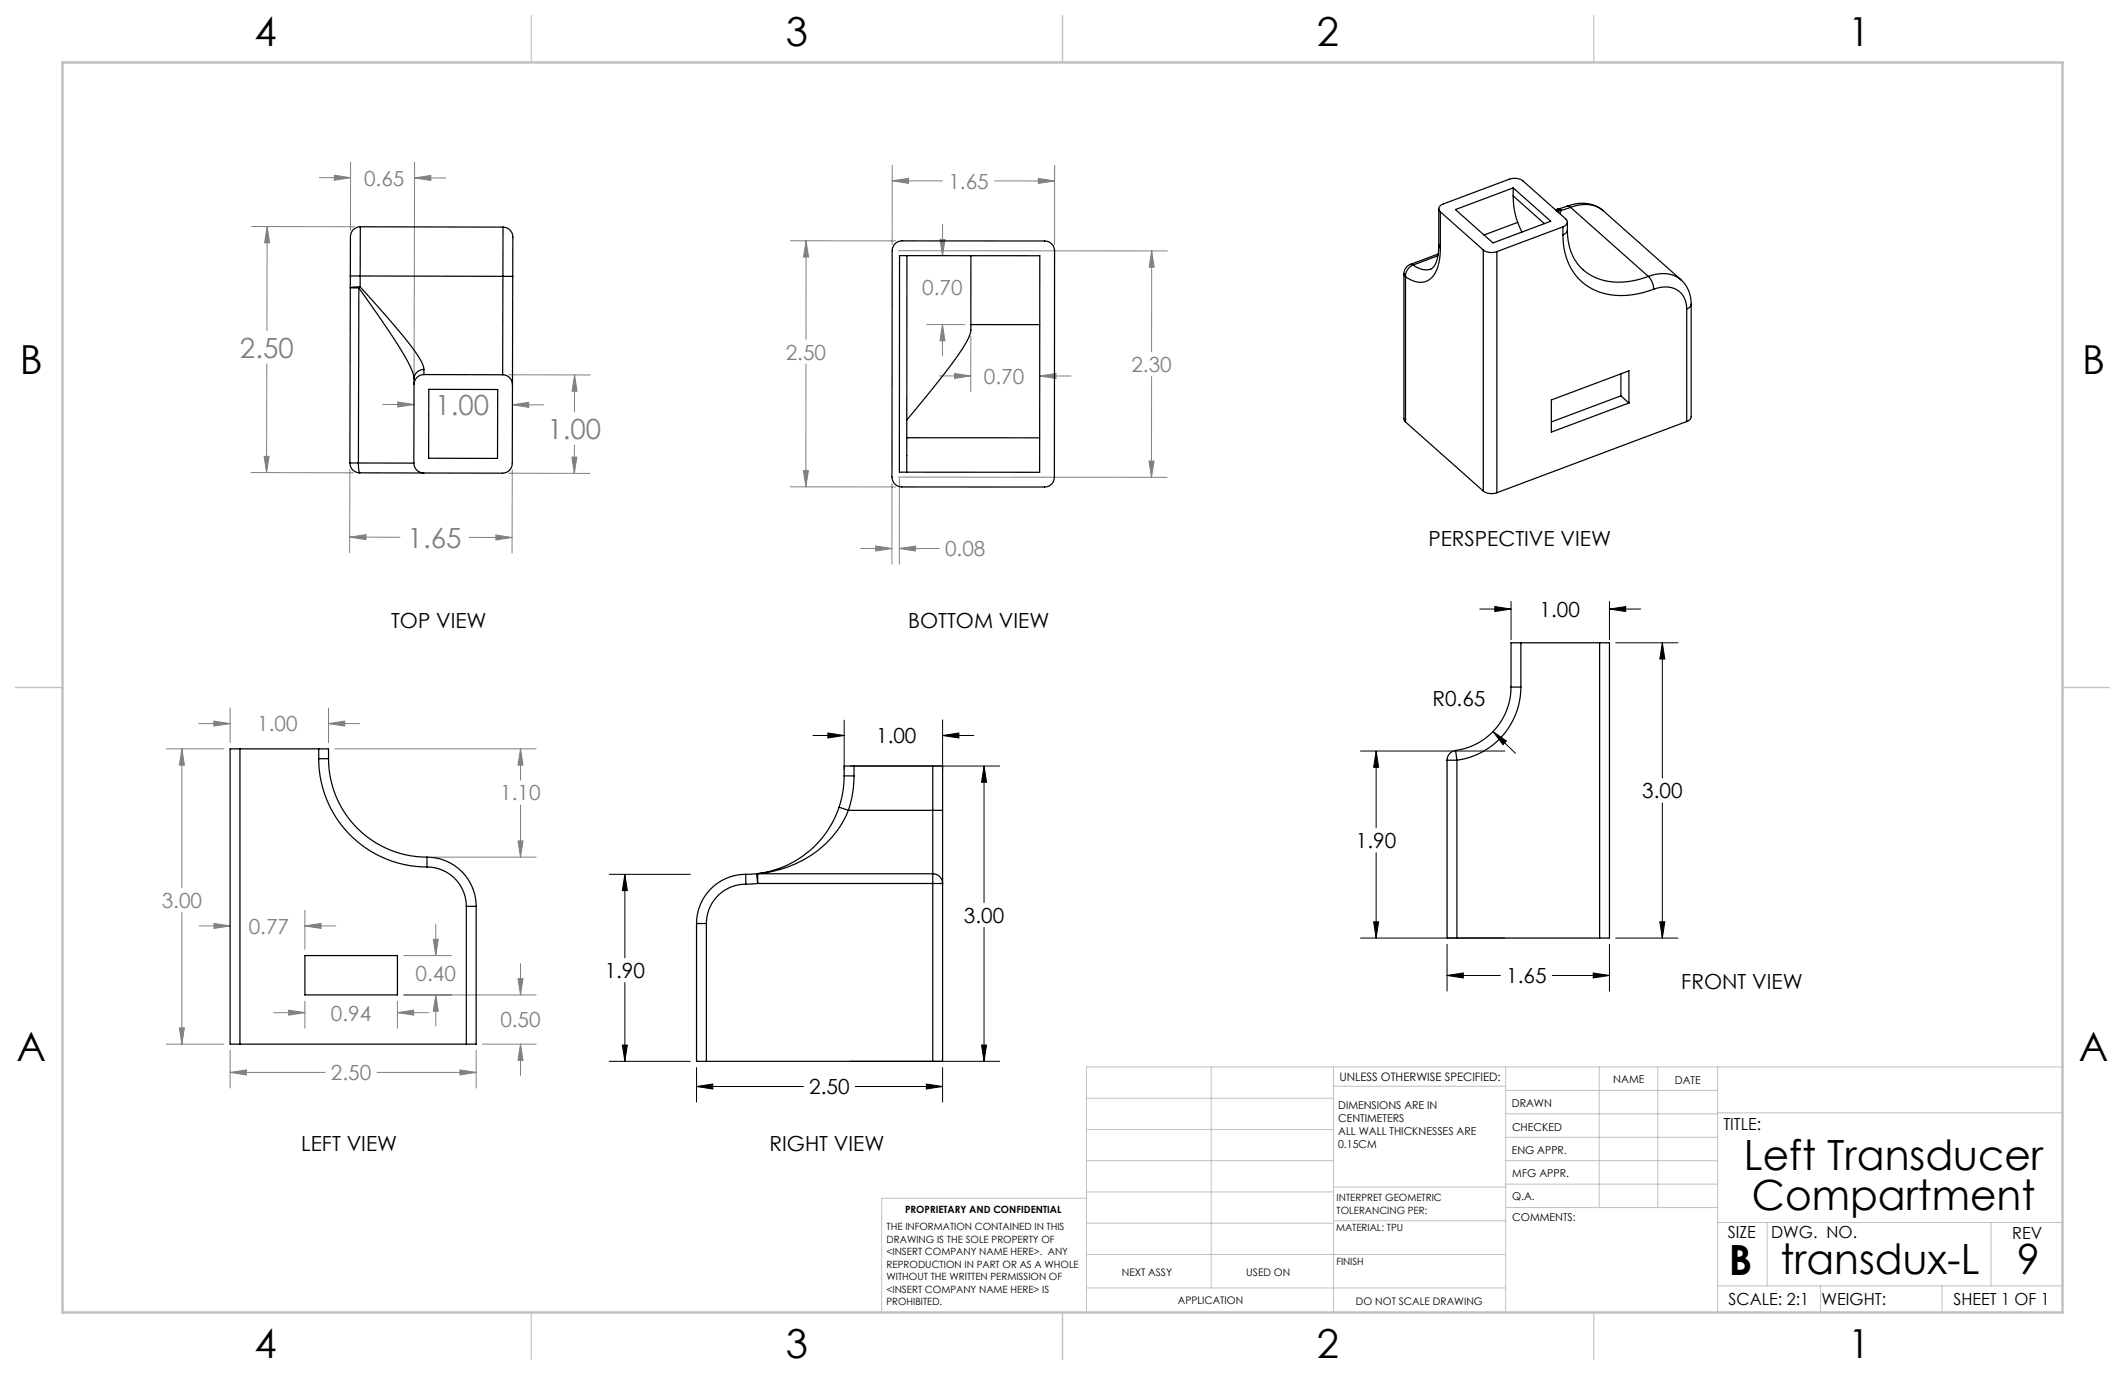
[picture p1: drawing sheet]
<svg xmlns="http://www.w3.org/2000/svg" width="432mm" height="279mm" viewBox="0 0 432 279" stroke-linecap="round" stroke-linejoin="round" font-family="sans-serif">
<g fill="none" stroke="#000" stroke-width=".2">
<path d="M300.7 123.8h6.3M303.7 123.3l3.3 .5-3.3 .5zM307 122.2v7.8M327 123.8l3.3-.5v1zM327 122.2v7.8M327 123.8h6.4M328.3 130.6h12.7M337.8 130.6l.5 3.3h-1zM337.8 130.6v27.5M165.2 149.5h6.3M168.2 148.9l3.3 .6-3.3 .5zM171.5 146.3v10.1"/>
<path d="M172.8 155.7h30.3M191.5 149.5l3.3-.6v1.1zM191.5 146.3v10.2M191.5 149.5h6.4M200 155.7l.5 3.3h-1zM200 155.7v27.7M276.5 152.6h29.3M279.6 152.6l.5 3.3h-1zM279.6 152.6v15.6M303.4 148.7l2.7 1.9-.7 .7zM303.4 148.7l4.5 4.4M123.8 177.7h16.5"/>
<path d="M127 177.7l.5 3.3h-1zM127 177.7v16.9M279.6 173.3v17.3M337.8 163.1v27.5M127 199.7v16M200 188.4v27.3M276.5 190.6h29.3M279.1 187.3h1l-.5 3.3zM294 198.2l3.3-.5v1zM294 191.9v9.5M294 198.2h10.9M315.4 198.2h11.6"/>
<path d="M323.7 197.7l3.3 .5-3.3 .5zM327 191.9v9.5M328.3 190.6h12.7M337.3 187.3h1l-.5 3.3zM123.8 215.7h16.5M126.5 212.4h1l-.5 3.3zM141.5 216.9v7.1M172.8 215.7h30.3M191.5 216.9v7.1M199.5 212.4h1l-.5 3.3zM141.5 220.8l3.3-.5v1zM141.5 220.8h21.7"/>
<path d="M173.8 220.8h17.7M188.2 220.3l3.3 .5-3.3 .5z"/>
</g>
<g fill="none" stroke="#808080" stroke-width=".2">
<path d="M64.9 36.1h6.3M67.9 35.6l3.3 .5-3.3 .5zM71.2 32.9v13.9M84.2 36.2h6.4M84.2 36.2l3.3-.5v1zM84.2 33l-.1 43.8M181.3 36.7l10.2 .1M181.3 36.7l3.3-.5v1.1zM181.3 33.6v16.1M202.1 36.8h12.2M211 36.3l3.3 .5-3.3 .5zM214.3 33.6v16.1"/>
<path d="M51.1 46l20.8 .1M54.3 46l-.1 21.2M54.3 46l.5 3.3h-1zM160.6 48.9h21.4M163.8 48.9v20M163.8 48.9l.5 3.3h-1zM182.6 50.9l54.6 .1M191 48.7h1l-.5 3.3zM191.5 45.6v6.4M234 51v20.5M234 51l.5 3.3h-1zM54.2 73.9v22.1"/>
<path d="M103.4 76.2h16.5M116.8 76.2l-.1 7.5M116.8 76.2l.5 3.3h-1.1zM163.8 74v24.9M188.3 66h7.7M190.9 76.4h6.4M191.5 66v6.3M191.5 66l.5 3.3h-1zM194 75.9l3.3 .5-3.3 .5zM197.3 68.3v11.3M211.3 76.4h6.3M211.3 76.4l3.3-.5v1z"/>
<path d="M234 76.5v20.5M51 96l20.8 .1M53.7 92.7h1l-.5 3.3zM71.1 95.3l-.1 17M77.8 82.2h6.3M80.8 81.7l3.3 .5-3.3 .5zM103.4 96.2h16.5M104.1 95.4l-.1 17M104.1 82.3h6.4M104.1 82.3l3.3-.5v1zM116.2 92.9h1l-.5 3.3zM116.7 90.5v5.7"/>
<path d="M160.6 98.9h21.4M163.2 95.6h1.1l-.5 3.3zM181.3 98.2l-.1 16.4M182.5 96.9l54.7 .1M182.8 97.2l-.1 17.4M233.5 93.7h1l-.5 3.3zM71.1 109.1l10.2 .1M71.1 109.1l3.3-.5v1.1zM95.3 109.2h8.8M100.8 108.7l3.3 .5-3.3 .5zM174.9 111.5h6.3M177.9 110.9l3.3 .6-3.3 .5z"/>
<path d="M182.7 111.5h8.2M182.7 111.5l3.3-.5v1zM33.8 152.2h11.7M37 152.2v28.2M37 152.2l.5 3.3h-1zM40.4 147h6.4M43.5 146.5l3.3 .5-3.3 .5zM46.8 143.9v7M66.8 143.9v7M66.8 147h6.3M66.8 147l3.3-.5v1zM68 152.2h40.9"/>
<path d="M105.8 152.2v6.3M105.8 152.2l.5 3.3h-1zM88 174.2h20.9M105.3 170.9h1l-.5 3.3zM105.8 163.6v10.6M37 185.4v26.8M40.5 188.1h6.3M43.5 187.6l3.3 .5-3.3 .6zM62 185v7.9M62 188.1h6.3M62 188.1l3.2-.5v1.1zM82 194.2h9.7"/>
<path d="M88 190.9h1.1l-.6 3.3zM88.5 187.8v6.4M105.3 198.9h1l-.5 3.3zM105.8 195.8v6.4M33.8 212.2h11.7M36.5 208.9h1l-.5 3.3zM46.8 213.4v7.7M46.8 217.9h19.2M46.8 217.9l3.3-.5v1zM55.6 205.8h6.4M58.7 205.3l3.3 .5-3.3 .5zM62 203.4v5.5"/>
<path d="M76.6 217.9h20.2M80.8 203.4v5.5M80.8 205.8h6.3M80.8 205.8l3.3-.5v1zM82 202.2h26.9M88.5 202.2v6.3M88.5 202.2l.6 3.3h-1.1zM93.5 217.4l3.3 .5-3.3 .5zM96.8 213.4v7.7M98 212.2h10.9M105.8 212.2v6.3M105.8 212.2l.5 3.3h-1z"/>
</g>
<g fill="none" stroke="#c0c0c0" stroke-width=".2">
<path d="M246.1 216.8v44.9M271 216.8v49.9M305.9 216.8v49.9M325 216.8v28.6M336.9 216.8v28.6M349 216.8v49.9M419.1 216.8h-198.3v49.9M220.8 235.9h50.2M220.8 229.5h50.2M220.8 223.2h50.2M271 220.7h34.9M305.9 231.1h43.1"/>
<path d="M305.9 226.3h43.1M305.9 221.6h43.1M305.9 235.9h43.1M349 226.1h70.1M220.8 254.9h85.1M220.8 248.6h50.2M220.8 242.2h50.2M220.8 243.5h-41.6v23.2M271 248.1h35.1M271 241.2h35.1M305.9 240.6h43.1M306.1 245.4h42.9"/>
<path d="M349 248.4h70.1M359.1 248.4v12.9M404.6 248.4v12.9M220.8 261.7h85.1M349 261.3h70.1M369.9 261.3v5.4M394.6 261.3v5.4"/>
</g>
<path d="M107.9 3.2v9.5M215.9 3.2v9.5M323.8 3.2v9.5M3.2 139.7h9.5M419.1 139.7h9.5M107.9 266.7v9.5M215.9 266.7v9.5M323.8 266.7v9.5" fill="none" stroke="#c0c0c0" stroke-width=".25"/>
<path d="M12.7 12.7h406.4v254h-406.4z" fill="none" stroke="#c0c0c0" stroke-width=".5"/>
<path d="M168.2 148.9l3.3 .6-3.3 .5zM191.5 149.5l3.3-.6v1.1zM199.5 212.4h1l-.5 3.3zM200 155.7l.5 3.3h-1zM141.5 220.8l3.3-.5v1zM188.2 220.3l3.3 .5-3.3 .5zM127 177.7l.5 3.3h-1zM126.5 212.4h1l-.5 3.3zM327 123.8l3.3-.5v1zM303.7 123.3l3.3 .5-3.3 .5zM337.3 187.3h1l-.5 3.3zM337.8 130.6l.5 3.3h-1zM279.6 152.6l.5 3.3h-1zM279.1 187.3h1l-.5 3.3zM323.7 197.7l3.3 .5-3.3 .5zM294 198.2l3.3-.5v1zM303.4 148.7l2 2.6 .7-.7z" fill="#000"/>
<g fill="#808080">
<path d="M71.1 109.1l3.3-.5v1.1zM100.8 108.7l3.3 .5-3.3 .5zM54.3 46l.5 3.3h-1zM53.7 92.7h1l-.5 3.3zM80.8 81.7l3.3 .5-3.3 .5zM104.1 82.3l3.3-.5v1zM116.8 76.2l.5 3.3h-1.1zM116.2 92.9h1l-.5 3.3z"/>
<path d="M84.2 36.2l3.3-.5v1zM67.9 35.6l3.3 .5-3.3 .5zM181.3 36.7l3.3-.5v1.1zM211 36.3l3.3 .5-3.3 .5zM163.8 48.9l.5 3.3h-1zM163.2 95.6h1.1l-.5 3.3zM233.5 93.7h1l-.5 3.3zM234 51l.5 3.3h-1zM182.7 111.5l3.3-.5v1zM177.9 110.9l3.3 .6-3.3 .5zM194 75.9l3.3 .5-3.3 .5zM211.3 76.4l3.3-.5v1zM191.5 66l.5 3.3h-1zM191 48.7h1l-.5 3.3zM37 152.2l.5 3.3h-1zM36.5 208.9h1l-.5 3.3zM62 188.1l3.2-.5v1.1zM43.5 187.6l3.3 .5-3.3 .6zM88 190.9h1.1l-.6 3.3zM88.5 202.2l.6 3.3h-1.1zM58.7 205.3l3.3 .5-3.3 .5zM80.8 205.8l3.3-.5v1zM105.3 198.9h1l-.5 3.3zM105.8 212.2l.5 3.3h-1zM46.8 217.9l3.3-.5v1zM93.5 217.4l3.3 .5-3.3 .5zM43.5 146.5l3.3 .5-3.3 .5zM66.8 147l3.3-.5v1zM105.8 152.2l.5 3.3h-1zM105.3 170.9h1l-.5 3.3z"/>
</g>
<g fill="none" stroke="#000" stroke-width=".25">
<path d="M307.5 39.8a15.3 15.3 0 0 0 .9 5.4M307.5 38.2v1.6M307.5 39.8l6.3 5.6M71.2 58.5h1.7M71.2 58.5l-.1 35.6M71.2 56.1h2M71.2 56.1v2.4M72.9 58.5l5.3 7.6a53.6 53.6 0 0 1 5.8 9.9l.1 1M72.9 58.5l-.1 35.6M73.2 58.3l5.8 6.5a47.4 47.4 0 0 1 6.9 9.2l.2 1.1M73.2 58.3l-.3 .2M73.2 58.3l-2 .2"/>
<path d="M73.2 56.1v2.2M73.2 56.1l29 .1M73.2 46.1v10M73.2 46.1a2.24 2.24 0 0 0-2 2.8v7.2M73.2 46.1l29 .1M102.2 56.2l-.1 20M102.2 56.2h2M102.2 46.2v10M102.2 46.2a2.24 2.24 0 0 1 2 2.8v7.2M104.2 56.2l-.1 22M181.9 49.5l.6-.4 .8-.2 29 .1a2 2 0 0 1 2 2v46a2 2 0 0 1-2 2l-29.1-.1a2 2 0 0 1-1.9-2v-46l.1-.7zM182.8 51.9l28.5 .1v44l-28.5-.1z"/>
<path d="M184.3 51.9v44M197.3 52v15a11.2 11.2 0 0 1-2.6 5.1l-3.9 5.3-6.5 7.9M285.3 55.6v29.5l.3 .6M285.3 55.6l.3 .6M285.6 56.2v29.5M286.6 53.7a2 2 0 0 0-1.3 1.9M286.6 53.7l.5 .2M287.1 53.9a2.48 2.48 0 0 0-1.5 2.3M292.2 52l-5.1 1.9M292.2 51.6l-5.6 2.1M292.4 49.8a6.3 6.3 0 0 1-1.4 4.8 3.6 3.6 0 0 1-3.9-.7M292.4 49.8l.3 .6"/>
<path d="M292.4 42.4v7.4M292.7 43a.92 .92 0 0 1-.3-1 .92 .92 0 0 1 .9-.6l13.4-5a2.99 2.99 0 0 1 2.8 .4l8.7 7.7a.92 .92 0 0 1 .2 1 .92 .92 0 0 1-.8 .6M292.7 50.4a8.3 8.3 0 0 1-2 6.3 3.8 3.8 0 0 1-4.6-.1l-.5-.4M292.7 43l8.7 7.8M292.7 43v7.4M295.7 42.6l11.8-4.4 7.6 6.8-11.7 4.4zM301.4 50.8a2.99 2.99 0 0 0 2.8 .3M301.4 50.8v49M304.2 51.1v49M308.4 45.2l.9 2M308.4 45.2l-6.8 2.6M316.4 42.5l.6 .2"/>
<path d="M316.4 42.5l-.3 .2M316.6 42.5l.7 .2M316.6 42.5h-.2M317 42.7h.3M317 42.7l-.6 .2M317 42.7l-.4 .4M317.3 42.7l-.4 .7M317.6 47.7a11.6 11.6 0 0 0 7.3 11.6 16.2 16.2 0 0 0 11.1-.5M317.6 46.1v1.6M317.6 46.1l-13.4 5M318.4 41.9l-1.8 .6M318.4 41.9a7.1 7.1 0 0 1 7.4 .9"/>
<path d="M318.4 41.9l.7 .2M318.5 46.8a9.7 9.7 0 0 0 6.7 10 14.8 14.8 0 0 0 9.7-.6M318.5 46.8l-.2 .4-.7 .5M318.5 45.1v1.7M319.1 42.1l-1.8 .6M319.1 42.1a6.3 6.3 0 0 1 6.7 .7M319.1 42.1l15.8 14.1M325.8 42.8l15.8 14.1a6.3 6.3 0 0 0-6.7-.7M334.9 56.2a3.9 3.9 0 0 1 1.1 2.6M336 58.8a4.7 4.7 0 0 1 6.3 1.8l.3 1 .1 1.2M341.6 56.9a6.4 6.4 0 0 1 2 4.9M84.1 78.1v16"/>
<path d="M84.1 77v1.1M86.1 76.1a2 2 0 0 0-2 2M86.1 76.1l16 .1M86.1 75.1v1M86.1 75.1a1.95 1.95 0 0 0-2 1.9M87.1 79.1h14v14h-14zM102.1 76.2a2 2 0 0 1 2 2M104.1 78.2v16a2 2 0 0 1-2 2l-16-.1M197.3 66h14M329.4 76v4.4M342.7 62.8v22.9M343.6 61.8v22.9l-.3 .6-.6 .4"/>
<path d="M343.6 61.8l-.1 .5-.8 .5M71.1 94.1h1.7M71.1 94.1a2 2 0 0 0 2 2M72.8 94.1h11.3M72.8 94.1l.1 1.4 .2 .6M73.1 96.1h13M84.1 94.1a2 2 0 0 0 2 2M184.3 88.9l27 .1M285.6 85.7l15.8 14.1M301.4 99.8a2.99 2.99 0 0 0 2.8 .3M315.2 81.3l15.8-5.9v6.5l-15.8 5.9zM329.4 80.4l1.6 1.5"/>
<path d="M329.4 80.4l-14.2 5.3M342.7 85.7l-38.5 14.4M307 139.6a13 13 0 0 1-11.2 12.9M307 139.6h2M309 139.6a15 15 0 0 1-13 14.9M309 130.6h-2v9M309 130.6v9M309 130.6h16M325 130.6h2v60h-2M325 130.6v60M48.8 152.2h-2v60h2M48.8 152.2v60"/>
<path d="M48.8 152.2h16M64.8 154.2a22 22 0 0 0 22 22M64.8 154.2h2M64.8 152.2h2v2M64.8 152.2v2M66.8 154.2a20 20 0 0 0 20 20M171.5 157.7h2M171.5 157.7a20 20 0 0 1-1 6.3M173.5 157.7a22 22 0 0 1-1.1 7M173.5 155.7h-2v2M173.5 155.7v2M173.5 155.7h16"/>
<path d="M189.5 155.7h2v9M189.5 155.7v9M294 154.5h2M294 154.5v36.1h2M295.8 152.5l.2 2M295.8 152.5a2 2 0 0 0-1.8 2M296 154.5v36.1M86.8 176.2a8 8 0 0 1 8 8M86.8 174.2v2M86.8 174.2a10 10 0 0 1 10 10M151.5 179.7a8 8 0 0 0-8 8M151.5 177.7a10 10 0 0 0-10 10"/>
<path d="M151.5 177.7v2M153.7 177.5l-2.2 .2M153.7 177.5l.3 2M153.7 177.5h.3M154 179.5l-2.5 .2M154 177.5v2M154 179.5h35.5M154 177.5h35.5M170.5 164a20 20 0 0 1-16.8 13.5M170.5 164l1.9 .7M172.4 164.7a21.6 21.6 0 0 1-18.4 12.8M172.4 164.7h17.1"/>
<path d="M189.5 177.5v2M189.5 164.7v12.8M189.5 177.5a1.99 1.99 0 0 1 2 2M189.5 179.5h2M189.5 164.7h2M189.5 179.5v36.2M191.5 179.5v36.2h-2M191.5 164.7v14.8M62 194.2h18.8v8h-18.8zM94.8 184.2h2M94.8 184.2v28M96.8 184.2v28h-2"/>
<path d="M141.5 187.7h2M141.5 187.7v28h2M143.5 187.7v28M296 190.6h29M48.8 212.2h46M143.5 215.7h46"/>
</g>
<g font-size="8.5">
<text x="354.4" y="237.7">Left Transducer</text>
<text x="356" y="245.8">Compartment</text>
<text x="351.3" y="259">B</text>
<text x="361.8" y="258.9">transdux-L</text>
<text x="409.9" y="258.9">9</text>
</g>
<g font-size="8.1">
<text x="51.7" y="9.3">4</text>
<text x="159.7" y="9.3">3</text>
<text x="267.6" y="9.3">2</text>
<text x="375.6" y="9.3">1</text>
<text x="4" y="76">B</text>
<text x="423.1" y="76">B</text>
<text x="3.3" y="215.7">A</text>
<text x="422.4" y="215.7">A</text>
<text x="51.7" y="276">4</text>
<text x="159.7" y="276">3</text>
<text x="267.6" y="276">2</text>
<text x="375.6" y="276">1</text>
</g>
<g font-size="5.6" fill="#808080">
<text x="48.8" y="72.7">2.50</text>
<text x="88.5" y="84.4">1.00</text>
<text x="111.3" y="89.2">1.00</text>
<text x="82.8" y="111.3">1.65</text>
</g>
<g font-size="4.2" fill="#808080">
<text x="74" y="37.7">0.65</text>
<text x="192.7" y="38.4">1.65</text>
<text x="187.4" y="60">0.70</text>
<text x="159.7" y="73.1">2.50</text>
<text x="199.9" y="78">0.70</text>
<text x="229.9" y="75.6">2.30</text>
<text x="192" y="113.1">0.08</text>
<text x="52.3" y="148.6">1.00</text>
<text x="101.7" y="162.7">1.10</text>
<text x="32.9" y="184.5">3.00</text>
<text x="50.5" y="189.7">0.77</text>
<text x="84.4" y="199.4">0.40</text>
<text x="67.2" y="207.4">0.94</text>
<text x="101.7" y="208.7">0.50</text>
<text x="67.2" y="219.5">2.50</text>
</g>
<g font-size="4.2">
<text x="290.3" y="110.9">PERSPECTIVE VIEW</text>
<text x="312.9" y="125.4">1.00</text>
<text x="79.5" y="127.6">TOP VIEW</text>
<text x="184.5" y="127.6">BOTTOM VIEW</text>
<text x="291.1" y="143.5">R0.65</text>
<text x="178" y="151">1.00</text>
<text x="333.7" y="162.2">3.00</text>
<text x="275.5" y="172.3">1.90</text>
<text x="195.9" y="187.5">3.00</text>
<text x="122.9" y="198.7">1.90</text>
<text x="306.1" y="199.8">1.65</text>
<text x="341.6" y="200.9">FRONT VIEW</text>
<text x="164.4" y="222.4">2.50</text>
<text x="61.2" y="233.9">LEFT VIEW</text>
<text x="156.4" y="233.8">RIGHT VIEW</text>
</g>
<g font-size="3.4">
<text x="350.2" y="229.5">TITLE:</text>
<text x="351.1" y="251.6">SIZE</text>
<text x="359.9" y="251.6">DWG. NO.</text>
<text x="408.9" y="251.7">REV</text>
<text x="351.2" y="265.2">SCALE: 2:1</text>
<text x="370.1" y="265.3">WEIGHT:</text>
<text x="396.9" y="265.2">SHEET 1 OF 1</text>
</g>
<text font-size="2.4" x="272.2" y="219.7">UNLESS OTHERWISE SPECIFIED:</text>
<g font-size="2.2">
<text x="327.8" y="220.1">NAME</text>
<text x="340.3" y="220.2">DATE</text>
<text x="271.9" y="225.3">DIMENSIONS ARE IN</text>
<text x="271.9" y="227.9">CENTIMETERS</text>
<text x="307.2" y="224.9">DRAWN</text>
<text x="271.9" y="230.6">ALL WALL THICKNESSES ARE</text>
<text x="271.9" y="233.2">0.15CM</text>
<text x="307.3" y="229.8">CHECKED</text>
<text x="307.2" y="234.5">ENG APPR.</text>
<text x="307.3" y="239.2">MFG APPR.</text>
<text x="307.3" y="243.9">Q.A.</text>
<text x="307.3" y="248.1">COMMENTS:</text>
</g>
<g font-size="2.1">
<text x="227.9" y="259.2">NEXT ASSY</text>
<text x="253.3" y="259.2">USED ON</text>
<text x="239.3" y="265">APPLICATION</text>
<text x="275.5" y="265.1">DO NOT SCALE DRAWING</text>
</g>
<g font-size="2">
<text x="271.6" y="244.1">INTERPRET GEOMETRIC</text>
<text x="180.2" y="250">THE INFORMATION CONTAINED IN THIS</text>
<text x="183.9" y="246.4">PROPRIETARY AND CONFIDENTIAL</text>
<text x="271.5" y="250.2">MATERIAL: TPU</text>
<text x="271.6" y="246.6">TOLERANCING PER:</text>
<text x="180.2" y="252.5">DRAWING IS THE SOLE PROPERTY OF</text>
<text x="180.2" y="255.1">&lt;INSERT COMPANY NAME HERE&gt;. ANY</text>
<text x="180.2" y="257.6">REPRODUCTION IN PART OR AS A WHOLE</text>
<text x="271.5" y="257">FINISH</text>
<text x="180.2" y="260.1">WITHOUT THE WRITTEN PERMISSION OF</text>
<text x="180.2" y="262.6">&lt;INSERT COMPANY NAME HERE&gt; IS</text>
<text x="180.2" y="265.2">PROHIBITED.</text>
</g>
</svg>
